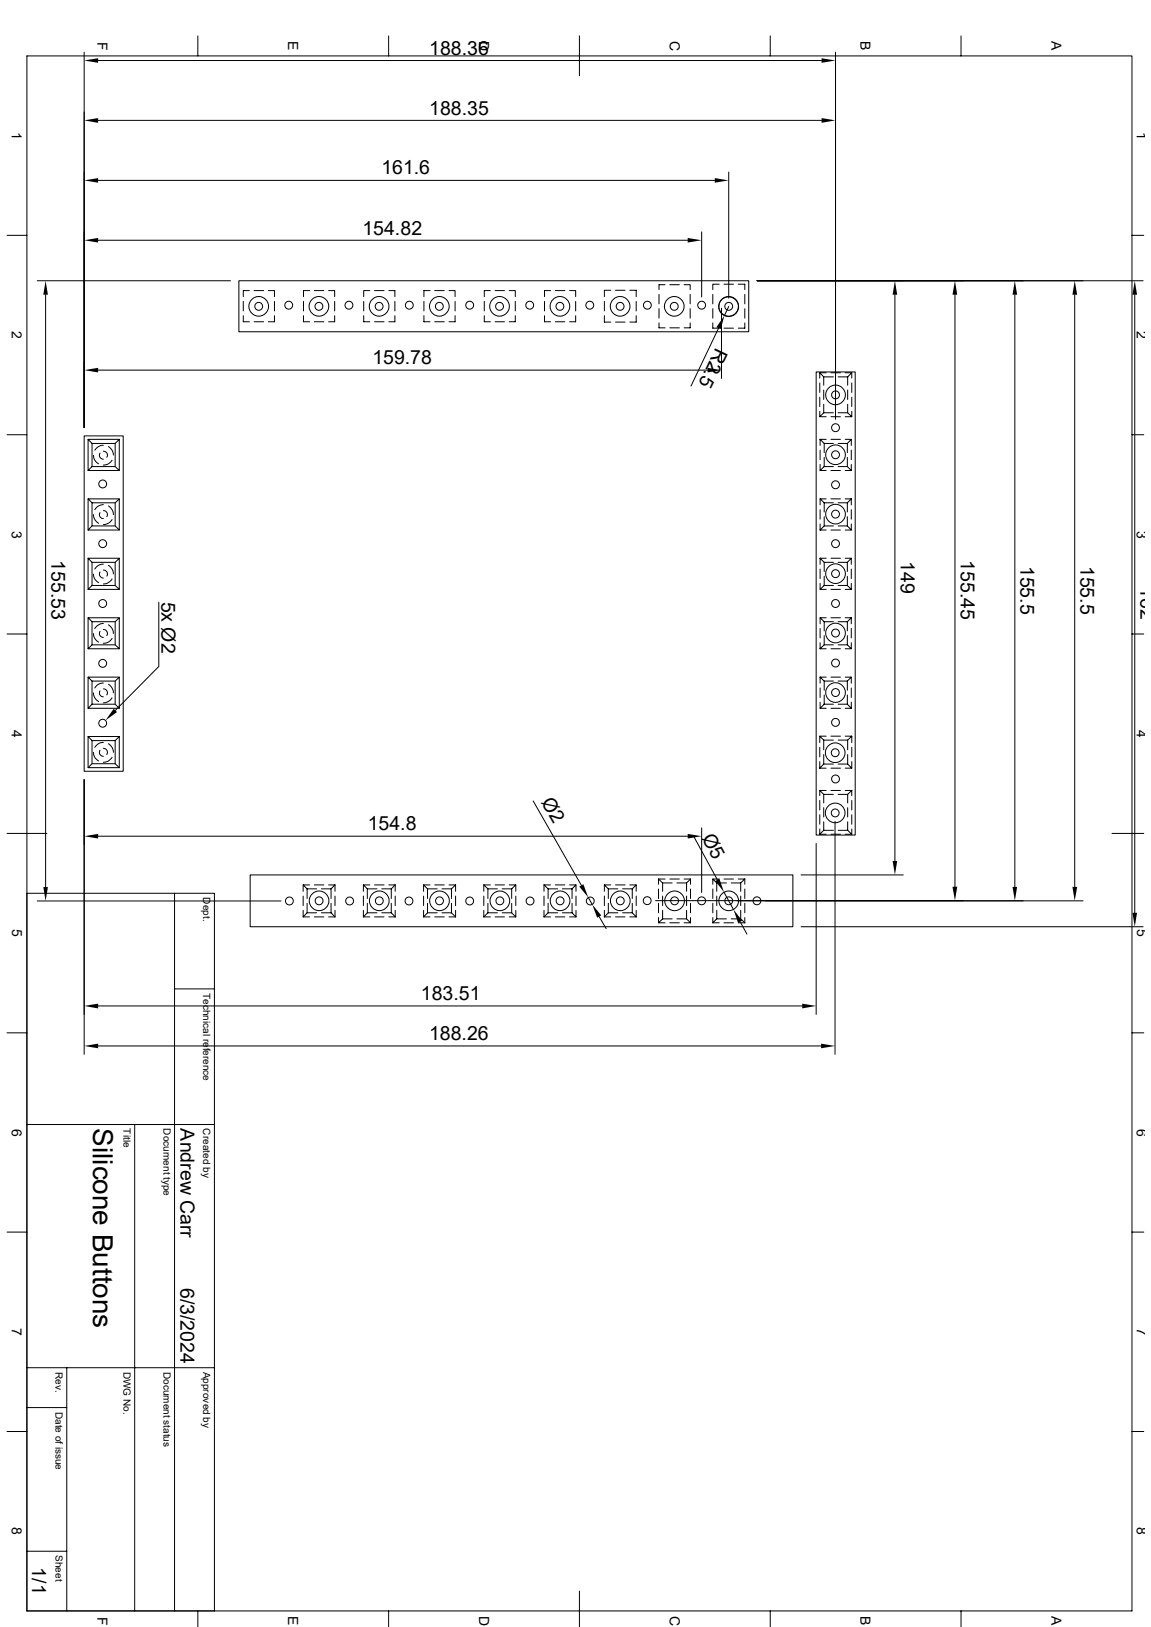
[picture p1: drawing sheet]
<svg xmlns="http://www.w3.org/2000/svg" width="297mm" height="420mm" viewBox="0 0 297 420" stroke-linecap="round" stroke-linejoin="round" font-family="sans-serif">
<g fill="none" stroke="#000" stroke-width=".26">
<path d="M6.9 14.4h285.2v401.4h-285.2zM21.7 13.5v96.9M25.3 15.6h186.7M51.1 9.3v5.1M100.3 9.3v5.1M149.5 9.3v10.3M198.8 9.3v5.1M215.6 13.5v94.7M248 9.3v5.1M25.3 31.1h186.7M25.3 46.6h159.1M181.1 59.9v16.8"/>
<path d="M188 44.4v32.6M1.8 60.7h5.1M9.6 72.5h49.9M11.8 76.1v152.9M25.3 62h152.2M61.6 72.5h131.6v13.1h-131.6zM62.8 77.8v2.5M64.3 75h-1.5v1.6M65.6 75h2.4M69.3 75h1.5v1.6M70.8 77.8v2.5M78.3 77.8v2.5"/>
<path d="M79.9 75h-1.6v1.6M81.1 75h2.5M84.8 75h1.6v1.6M86.4 77.8v2.5M93.9 77.8v2.5M95.4 75h-1.5v1.6M96.6 75h2.5M100.3 75h1.6v1.6M101.9 77.8v2.5M109.4 77.8v2.5M111 75h-1.6v1.6M112.2 75h2.4"/>
<path d="M115.9 75h1.5v1.6M117.4 77.8v2.5M125 77.8v2.5M126.5 75h-1.5v1.6M127.8 75h2.4M131.4 75h1.6v1.6M133 77.8v2.5M140.5 77.8v2.5M142.1 75h-1.6v1.6M143.3 75h2.5M147 75h1.5v1.6M148.5 77.8v2.5"/>
<path d="M156 77.8v2.5M157.6 74.9h-1.6v1.7M158.8 74.9h2.5M162.5 74.9h1.7v1.7M164.2 77.8v2.5M170.1 76v2.4M170.1 79.7v2.4M171.6 73.5h-1.5v1.3M172.8 73.5h2.5M176.5 73.5h1.6v1.3M178.1 76v2.4M178.1 79.7v2.4"/>
<path d="M183.9 76v2.4M183.9 79.7v2.4M185.6 73.4h-1.7v1.4M186.2 79.5v18.2M186.8 73.4h2.5M188 79.1l-1.1 2.3M190.5 73.4h1.7v1.4M192.2 76v2.4M192.2 79.7v2.4M195.4 72.5h99.6M230.9 76.1v146.1M246.4 76.1v152.8"/>
<path d="M261.9 76.1v152.8M277.3 76.1v152.8M292.1 60.7h3M292.8 76.1v159.5M25.3 95.5h157.3M62.8 81.5v1.6h1.5M65.6 83.1h2.4M70.8 81.5v1.6h-1.5M78.3 81.5v1.6h1.6M81.1 83.1h2.5M86.4 81.5v1.6h-1.6M93.9 81.5v1.6h1.5"/>
<path d="M96.6 83.1h2.5M101.9 81.5v1.6h-1.6M109.4 81.5v1.6h1.6M112.2 83.1h2.4M117.4 81.5v1.6h-1.5M125 81.5v1.6h1.5M127.8 83.1h2.4M133 81.5v1.6h-1.6M140.5 81.5v1.6h1.6M143.3 83.1h2.5M148.5 81.5v1.6h-1.5M156 81.5v1.6h1.6"/>
<path d="M158.8 83.1h2.5M164.2 81.5v1.6h-1.7M170.1 83.4v1.2h1.5M172.8 84.6h2.5M178.1 83.4v1.2h-1.6M183.9 83.4v1.3h1.7M185.4 84.7l-7.1 15M186.8 84.7h2.5M192.2 83.4v1.3h-1.7M210.6 96h10.1v119.6h-10.1zM211.5 96.2l1.1 1.1h2.5M211.5 96.2h1.7"/>
<path d="M211.5 96.2v1.4M211.5 98.8v2.5M212.6 97.3v2.1M214.4 96.2h2.5M216.3 97.3h2.4M218.1 96.2h1.7v1.4M218.7 97.3v2.1M219.8 96.2l-1.1 1.1M219.8 98.8v2.5M1.8 112.2h5.1M21.7 112.5h10.1v86.6h-10.1zM22.7 113.4h8.1"/>
<path d="M23.7 114.5h6M24.1 117.5v.1a2.4 2.4 0 0 0 1.3 2.1M25.8 117a1 1 0 0 0 .9 1.5M26.7 116.5a1.01 1.01 0 0 1 .9 .5 1.01 1.01 0 0 1 0 1M26.7 114.9l-1.2 .3-1 1M28 115.3l.9 .9 .4 1.3M28.9 118.8l-.8 .9-1.4 .4M30.8 113.4v8.1l-1.1-1.1v-5.9zM211.5 106.2v1.4h1.7M211.5 102.5v2.4M211.6 113.4l1.1 1.1h2.4M211.6 119.9v1.6h1.6"/>
<path d="M211.6 113.4h1.6M211.6 113.4v1.6M211.6 116.2v2.5M212.6 104.4v2.2l-1.1 1M212.6 100.7v2.4M212.6 106.6h2.5M212.7 114.5v2.3M212.7 118.1v2.3M214.4 113.4h2.5M214.4 107.6h2.5M216.3 106.6h2.4l1.1 1M216.3 114.5h2.4"/>
<path d="M218.1 113.4h1.6v1.6M218.1 107.6h1.7M218.7 118.1v2.3M218.7 100.7v2.4M218.7 104.4v2.2M219.7 113.4l-1 1.1v2.3M219.7 116.2v2.5M219.7 119.9v1.6M219.8 102.5v2.4M219.8 106.2v1.4M292.1 112.2h3M22.7 128.8h8.1"/>
<path d="M23.7 120.4v-5.9l-1-1.1v8.1M23.7 135.8v-6l-1-1v8M23.7 129.8h6M24.1 132.8v.2a2.57 2.57 0 0 0 1.3 2.1M25.8 132.3a.98 .98 0 0 0 .9 1.6M26.7 131.8a.98 .98 0 0 1 .9 .5 .98 .98 0 0 1 0 1M26.7 130.3l-.7 .1a2.37 2.37 0 0 0-1.5 1.2M28 130.6l.9 1 .4 1.2M28.9 134.1l-.8 .9-1.4 .4M29.7 120.4h-6l-1 1.1h8.1M29.7 135.8h-6l-1 1h8.1M29.7 129.8l1.1-1v8l-1.1-1z"/>
<path d="M211.6 131.6v2.4M211.6 135.3v1.5M211.6 128.8l1.1 1M211.6 136.8h1.6M212.7 133.4v2.4l-1.1 1M212.7 129.8h2.4M212.7 120.4h2.4M212.7 120.4l-1.1 1.1M212.7 129.8v2.4M212.7 135.8h2.4M213.2 128.8h-1.6v1.5M214.4 128.8h2.5"/>
<path d="M214.4 121.5h2.5M214.4 136.8h2.5M216.3 120.4h2.4l1 1.1M216.3 135.8h2.4l1 1M216.3 129.8h2.4M218.1 128.8h1.6M218.1 121.5h1.6M218.7 133.4v2.4M219.7 128.8l-1 1v2.4M219.7 135.3v1.5h-1.6M219.7 128.8v1.5M219.7 131.6v2.4"/>
<path d="M22.7 144.1h8.1M22.7 159.5h8.1M23.7 151.1v-5.9l-1-1.1v8M23.7 145.2h6M24.1 148.2v.1a2.4 2.4 0 0 0 1.3 2.1M25.8 147.7a1.02 1.02 0 0 0 .9 1.5M26.7 147.2a1.01 1.01 0 0 1 .9 .5 1.01 1.01 0 0 1 0 1M26.7 145.6l-.7 .1a2.37 2.37 0 0 0-1.5 1.2M28 146l.9 .9 .4 1.3M28.9 149.4l-.5 .6a2.31 2.31 0 0 1-1.7 .7M29.7 151.1h-6l-1 1h8.1M30.8 144.1v8l-1.1-1v-5.9z"/>
<path d="M41 155.5v16.5l-11.2 11.4M211.6 144.1l1.1 1.1h2.4M211.6 150.6v1.5h1.6M211.6 144.1h1.6M211.6 144.1v1.6M211.6 146.9v2.5M211.6 159.5l1.1 1M212.7 145.2v2.3M212.7 148.8v2.3M212.7 151.1h2.4M212.7 151.1l-1.1 1M213.2 159.5h-1.6v1.5"/>
<path d="M214.4 144.1h2.5M214.4 159.5h2.5M214.4 152.1h2.5M216.3 151.1h2.4l1 1M216.3 145.2h2.4M218.1 144.1h1.6v1.6M218.1 159.5h1.6M218.1 152.1h1.6M218.7 148.8v2.3M219.7 144.1l-1 1.1v2.3M219.7 159.5l-1 1v2.4M219.7 146.9v2.5"/>
<path d="M219.7 150.6v1.5M219.7 159.5v1.5M1.8 163.7h5.1M22.7 174.8h8.1M23.7 166.5v-6l-1-1v8M23.7 160.5h6M23.7 175.8h6M24.1 178.9v.1a2.57 2.57 0 0 0 1.3 2.1M24.1 163.5v.2a2.41 2.41 0 0 0 1.3 2M25.8 178.4a.98 .98 0 0 0 .9 1.5M25.8 163a1 1 0 0 0 .9 1.5M26.7 177.8a.98 .98 0 0 1 .9 .5 .98 .98 0 0 1 0 1.1"/>
<path d="M26.7 176.3l-.7 .1a2.37 2.37 0 0 0-1.5 1.2M26.7 162.5a1.02 1.02 0 0 1 .9 1.5M26.7 161l-1.2 .2-1 1.1M28 176.6l.9 1 .4 1.3M28 161.3l.9 .9 .4 1.3M28.9 164.8l-.8 .9-1.4 .4M29.7 166.5h-6l-1 1h8.1M29.7 160.5l1.1-1v8l-1.1-1zM29.7 175.8l1.1-1v8l-1.1-1zM211.6 174.8l1.1 1h2.4M211.6 174.8h1.6M211.6 162.2v2.5"/>
<path d="M211.6 165.9v1.6M211.6 174.8v1.6M211.6 177.6v2.4M211.6 167.5h1.6M212.7 164.1v2.4l-1.1 1M212.7 160.5h2.4M212.7 160.5v2.4M212.7 175.8v2.4M212.7 179.4v2.4M212.7 166.5h2.4M214.4 174.8h2.5M214.4 167.5h2.5"/>
<path d="M216.3 166.5h2.4l1 1M216.3 160.5h2.4M216.3 175.8h2.4M218.1 174.8h1.6v1.6M218.7 164.1v2.4M218.7 179.4v2.4M219.7 174.8l-1 1v2.4M219.7 165.9v1.6h-1.6M219.7 162.2v2.5M219.7 177.6v2.4M292.1 163.7h3M22.7 190.1h8.1l-1.1 1.1h-6"/>
<path d="M23.7 181.8v-6l-1-1v8M23.7 197.1v-5.9l-1-1.1v8.1M23.7 197.1h6l1.1 1.1h-8.1zM24.1 194.2v.1a2.4 2.4 0 0 0 1.3 2.1M25.8 193.7a1 1 0 0 0 .9 1.5M26.7 193.2a1.01 1.01 0 0 1 .9 .5 1.01 1.01 0 0 1 0 1M26.7 191.6h-.2a2.47 2.47 0 0 0-2 1.3M28 192l.9 .9 .4 1.3M28.9 180.1l-.8 .9-1.4 .4M28.9 195.5l-.5 .5a2.31 2.31 0 0 1-1.7 .8M29.7 181.8h-6l-1 1h8.1M29.7 191.2v5.9"/>
<path d="M30.8 190.1v8.1M211.5 190l1.1 1.1h2.5M211.5 198.3h1.7M211.5 192.9v2.5M211.5 196.6v1.7M211.6 181.3v1.5h1.6M212.6 194.8v2.4l-1.1 1.1M212.6 191.1v2.4M212.6 197.2h2.5M212.7 181.8h2.4M212.7 181.8l-1.1 1M213.2 190h-1.7v1.7"/>
<path d="M214.4 182.8h2.5M214.4 198.3h2.5M214.4 190h2.5M216.3 181.8h2.4l1 1M216.3 191.1h2.4M216.3 197.2h2.4M218.1 182.8h1.6M218.1 190h1.7M218.7 194.8v2.4M218.7 197.2l1.1 1.1M219.7 181.3v1.5M219.8 190l-1.1 1.1v2.4"/>
<path d="M219.8 196.6v1.7h-1.7M219.8 190v1.7M219.8 192.9v2.5M1.8 215.1h10.3M21.7 201.3v70.9M25.3 215.9h152.2M137.6 206.8l12.4 21.8M179 215.9l6.1 11.2M181.1 213.7v16.7M210.6 217.7v44.2M211.5 204l1.1 1.1h2.5M211.5 215.3h1.7"/>
<path d="M211.5 206.6v2.5M211.5 210.3v2.5M211.5 214v1.3M212.6 212.1v2.2l-1.1 1M212.6 205.1v2.2M212.6 208.5v2.4M212.6 214.3h2.5M213.2 204h-1.7v1.4M214.4 215.3h2.5M214.4 204h2.5M215.5 212v60.2M216.3 205.1h2.4"/>
<path d="M216.3 214.3h2.4M218.1 204h1.7M218.7 208.5v2.4M218.7 212.1v2.2M218.7 214.3l1.1 1M219.8 204l-1.1 1.1v2.2M219.8 214v1.3h-1.7M219.8 204v1.4M219.8 206.6v2.5M219.8 210.3v2.5M286.9 215.1h8.2M6.9 230.6h48.4v185.2"/>
<path d="M9.6 232.6h62.9M45 230.6v185.2M64.6 225.8h140v13.4h-140zM78.2 228.4l1 1M78.2 231.3v2.5M78.2 235v1.7M78.2 236.7h1.7M79.2 233.2v2.4l-1 1.1M79.2 229.4v2.5M79.2 235.6h2.5M79.2 229.4h2.5M79.9 228.4h-1.7v1.7"/>
<path d="M81.1 228.4h2.5M81.1 236.7h2.5M82.9 235.6h2.5l1 1.1M82.9 229.4h2.5M84.8 228.4h1.6M84.8 236.7h1.6M85.4 233.2v2.4M86.4 228.4l-1 1v2.5M86.4 228.4v1.7M86.4 231.3v2.5M86.4 235v1.7M93.8 228.4l1 1"/>
<path d="M93.8 231.3v2.5M93.8 235v1.7M93.8 236.7h1.6M94.8 233.2v2.4l-1 1.1M94.8 235.6h2.5M94.8 229.4h2.5M94.8 229.4v2.5M95.4 228.4h-1.6v1.7M96.6 228.4h2.5M96.6 236.7h2.5M98.5 235.6h2.5l1 1.1M98.5 229.4h2.5"/>
<path d="M100.3 236.7h1.7M100.3 228.4h1.7M101 233.2v2.4M102 228.4l-1 1v2.5M102 228.4v1.7M102 231.3v2.5M102 235v1.7M109.3 228.4l1 1M109.3 231.3v2.5M109.3 235v1.7M109.3 236.7h1.7M110.3 233.2v2.4l-1 1.1"/>
<path d="M110.3 235.6h2.5M110.3 229.4h2.5M110.3 229.4v2.5M111 228.4h-1.7v1.7M112.2 228.4h2.4M112.2 236.7h2.4M114 235.6h2.5l1.1 1.1M114 229.4h2.5M115.9 236.7h1.7M115.9 228.4h1.7M116.5 233.2v2.4M117.6 228.4l-1.1 1v2.5"/>
<path d="M117.6 228.4v1.7M117.6 231.3v2.5M117.6 235v1.7M124.8 228.4l1.1 1h2.5M124.8 228.4h1.7M124.8 236.7h1.7M124.8 228.4v1.7M124.8 231.3v2.5M124.8 235v1.7M125.9 233.2v2.4l-1.1 1.1M125.9 235.6h2.5M125.9 229.4v2.5"/>
<path d="M127.8 228.4h2.4M127.8 236.7h2.4M129.6 235.6h2.4l1.1 1.1M129.6 229.4h2.4M131.4 236.7h1.7M131.4 228.4h1.7v1.7M132 229.4v2.5M132 233.2v2.4M133.1 228.4l-1.1 1M133.1 231.3v2.5M133.1 235v1.7M140.4 228.4l1 1h2.5"/>
<path d="M140.4 228.4h1.7M140.4 236.7h1.7M140.4 228.4v1.7M140.4 231.3v2.5M140.4 235v1.7M141.4 233.2v2.4l-1 1.1M141.4 235.6h2.5M141.4 229.4v2.5M143.3 228.4h2.5M143.3 236.7h2.5M145.1 235.6h2.5l1 1.1M145.1 229.4h2.5"/>
<path d="M147 236.7h1.6M147 228.4h1.6v1.7M147.6 229.4v2.5M147.6 233.2v2.4M148.6 228.4l-1 1M148.6 231.3v2.5M148.6 235v1.7M151.8 231.7l1 1.8M154.6 236.6l1.8 3.1M156 228.4l1 1h2.4M156 228.4h1.6M156 236.7h1.6"/>
<path d="M156 228.4v1.7M156 231.3v2.5M156 235v1.7M157 233.2v2.4l-1 1.1M157 235.6h2.4M157 229.4v2.5M158.8 228.4h2.5M158.8 236.7h2.5M160.7 235.6h2.5l1 1.1M160.7 229.4h2.5M162.5 228.4h1.7v1.7M162.5 236.7h1.7"/>
<path d="M163.2 229.4v2.5M163.2 233.2v2.4M164.2 228.4l-1 1M164.2 231.3v2.5M164.2 235v1.7M169.2 232.5h79.4M169.9 226.9l1.1 1h2.4M169.9 236.9v1.3h1.7M169.9 226.9v1.4M169.9 229.5v2.4M169.9 233.2v2.4M169.9 226.9h1.7"/>
<path d="M171 237.2h2.4M171 237.2l-1.1 1M171 227.9v2.2M171 231.3v2.5M171 235v2.2M172.8 226.9h2.5M172.8 238.2h2.5M174.7 237.2h2.5l1 1M174.7 227.9h2.5M176.5 238.2h1.7M176.5 226.9h1.7M177.2 231.3v2.5"/>
<path d="M177.2 235v2.2M178.2 226.9l-1 1v2.2M178.2 226.9v1.4M178.2 229.5v2.4M178.2 233.2v2.4M178.2 236.9v1.3M183.9 226.9l1.1 1M183.9 229.5v2.4M183.9 233.2v2.4M183.9 236.9v1.3M183.9 238.2h1.7M185 235v2.2l-1.1 1"/>
<path d="M185 237.2h2.5M185 227.9h2.5M185 227.9v2.2M185 231.3v2.5M185.6 226.9h-1.7v1.4M186.8 238.2h2.5M186.8 226.9h2.5M186.8 230.3l2.5 4.5M188.7 237.2h2.4l1.1 1M188.7 227.9h2.4M190.2 232.5h89.3M190.5 226.9h1.7"/>
<path d="M190.5 238.2h1.7M191 238l1.7 3.1M191.1 231.3v2.5M191.1 235v2.2M192.2 226.9v1.4M192.2 229.5v2.4M192.2 233.2v2.4M192.2 236.9v1.3M192.2 226.9l-1.1 1v2.2M206.7 239.2h88.3M206.7 225.8h26.4M25.3 259.7h181.7"/>
<path d="M45 255.3h10.3M1.8 266.6h5.1M25.3 270h186.6M292.1 266.6h3M6.9 290.3h48.4M34.8 290.3v125.5M1.8 318.1h5.1M292.1 318.1h3M6.9 353.1h48.4M17.2 353.1v62.7M1.8 369.5h5.1M6.9 363.3h10.3"/>
<path d="M292.1 369.5h3M6.9 400.4h10.3M51.1 415.8v4.1M100.3 415.8v4.1M149.5 410.7v9.2M198.8 415.8v4.1M248 415.8v4.1"/>
<circle cx="66.8" cy="79.1" r="2.53"/>
<circle cx="66.8" cy="79.1" r="1.02"/>
<circle cx="74.5" cy="78.8" r="1.02"/>
<circle cx="82.3" cy="79.1" r="2.53"/>
<circle cx="82.3" cy="79.1" r="1.02"/>
<circle cx="90" cy="78.8" r="1.02"/>
<circle cx="97.8" cy="79.1" r="2.53"/>
<circle cx="97.8" cy="79.1" r="1.02"/>
<circle cx="105.6" cy="78.8" r="1.02"/>
<circle cx="113.4" cy="79.1" r="2.53"/>
<circle cx="113.4" cy="79.1" r="1.02"/>
<circle cx="121.2" cy="78.8" r="1.02"/>
<circle cx="128.9" cy="79.1" r="2.53"/>
<circle cx="128.9" cy="79.1" r="1.02"/>
<circle cx="136.7" cy="78.8" r="1.02"/>
<circle cx="144.5" cy="79.1" r="2.53"/>
<circle cx="144.5" cy="79.1" r="1.02"/>
<circle cx="152.2" cy="78.8" r="1.02"/>
<circle cx="160" cy="79.1" r="2.53"/>
<circle cx="160" cy="79.1" r="1.02"/>
<circle cx="167" cy="78.8" r="1.02"/>
<circle cx="174" cy="79.1" r="2.53"/>
<circle cx="174" cy="79.1" r="1.02"/>
<circle cx="181.1" cy="78.8" r="1.02"/>
<circle cx="188" cy="79.2" r="2.54"/>
<circle cx="188" cy="79.1" r="2.54"/>
<circle cx="188" cy="79.1" r="1.02"/>
<circle cx="215.6" cy="101.9" r="2.53"/>
<circle cx="215.6" cy="117.4" r="2.53"/>
<circle cx="215.6" cy="110.4" r="1.02"/>
<circle cx="215.6" cy="117.4" r="1.02"/>
<circle cx="215.6" cy="101.9" r="1.02"/>
<circle cx="26.5" cy="124.9" r="1.02"/>
<circle cx="215.6" cy="132.7" r="2.53"/>
<circle cx="215.6" cy="125.1" r="1.02"/>
<circle cx="215.6" cy="132.7" r="1.02"/>
<circle cx="26.5" cy="140.3" r="1.02"/>
<circle cx="26.5" cy="155.8" r="1.02"/>
<circle cx="215.6" cy="148.1" r="2.53"/>
<circle cx="215.6" cy="140.3" r="1.02"/>
<circle cx="215.6" cy="155.8" r="1.02"/>
<circle cx="215.6" cy="148.1" r="1.02"/>
<circle cx="26.5" cy="171.2" r="1.02"/>
<circle cx="215.6" cy="163.4" r="2.53"/>
<circle cx="215.6" cy="178.8" r="2.53"/>
<circle cx="215.6" cy="171.2" r="1.02"/>
<circle cx="215.6" cy="178.8" r="1.02"/>
<circle cx="215.6" cy="163.4" r="1.02"/>
<circle cx="26.5" cy="186.7" r="1.02"/>
<circle cx="215.5" cy="194.3" r="2.53"/>
<circle cx="215.5" cy="194.3" r="1.02"/>
<circle cx="215.6" cy="186.5" r="1.02"/>
<circle cx="215.5" cy="209.8" r="2.53"/>
<circle cx="215.5" cy="209.8" r="1.02"/>
<circle cx="215.6" cy="201.1" r="1.02"/>
<circle cx="74.7" cy="232.6" r="1.02"/>
<circle cx="82.3" cy="232.5" r="2.53"/>
<circle cx="82.3" cy="232.5" r="1.02"/>
<circle cx="90.2" cy="232.6" r="1.02"/>
<circle cx="97.9" cy="232.5" r="2.53"/>
<circle cx="97.9" cy="232.5" r="1.02"/>
<circle cx="105.5" cy="232.6" r="1.02"/>
<circle cx="113.4" cy="232.5" r="2.53"/>
<circle cx="113.4" cy="232.5" r="1.02"/>
<circle cx="121.2" cy="232.6" r="1.02"/>
<circle cx="129" cy="232.5" r="2.53"/>
<circle cx="129" cy="232.5" r="1.02"/>
<circle cx="136.8" cy="232.6" r="1.02"/>
<circle cx="144.5" cy="232.5" r="2.53"/>
<circle cx="144.5" cy="232.5" r="1.02"/>
<circle cx="152.3" cy="232.6" r="1.02"/>
<circle cx="160.1" cy="232.5" r="2.53"/>
<circle cx="160.1" cy="232.5" r="1.02"/>
<circle cx="167" cy="232.5" r="1.02"/>
<circle cx="174.1" cy="232.5" r="2.53"/>
<circle cx="174.1" cy="232.5" r="1.02"/>
<circle cx="181.1" cy="232.5" r="1.02"/>
<circle cx="188" cy="232.5" r="2.53"/>
<circle cx="188" cy="232.5" r="1.02"/>
<circle cx="195.3" cy="232.5" r="1.02"/>
</g>
<g fill="#000">
<path d="M21.7 15.6l3.6-.6v1.2zM212 15l3.6 .6-3.6 .6zM21.7 31.1l3.6-.6v1.2zM212 30.5l3.6 .6-3.6 .6zM21.7 46.6l3.6-.6v1.2zM184.4 46l3.6 .6-3.6 .6zM11.8 72.5l.6 3.6h-1.2zM21.7 62l3.6-.6v1.2zM177.5 61.4l3.6 .6-3.6 .6zM230.9 72.5l.6 3.6h-1.2zM246.4 72.5l.6 3.6h-1.2zM261.9 72.5l.6 3.6h-1.2z"/>
<path d="M277.3 72.5l.7 3.6h-1.3zM292.8 72.5l.6 3.6h-1.2zM21.7 95.5l3.6-.5v1.1zM182.6 95l3.6 .5-3.6 .6zM186.9 81.4l-.9 3.6-1.1-.5zM29.3 183l.9 .8-3 2.2zM21.7 215.9l3.6-.6v1.2zM177.5 215.3l3.6 .6-3.6 .6zM11.2 229h1.2l-.6 3.6zM149.5 228.9l1-.6 1.3 3.4zM152.8 233.5l2.4 2.8-1.1 .6zM184.6 227.4l1-.6 1.2 3.5z"/>
<path d="M189.3 234.8l2.2 2.9-1 .6zM230.3 222.2h1.2l-.6 3.6zM245.8 228.9h1.2l-.6 3.6zM261.3 228.9h1.2l-.6 3.6zM276.7 228.9h1.3l-.7 3.6zM292.2 235.6h1.2l-.6 3.6zM21.7 259.7l3.6-.6v1.2zM207 259.1l3.6 .6-3.6 .6zM21.7 270l3.6-.6v1.2zM211.9 269.4l3.6 .6-3.6 .6z"/>
</g>
<text font-size="7.2" x="23.9" y="291.3" transform="rotate(90 23.9 291.3)">Silicone Buttons</text>
<g font-size="5">
<text x="110.8" y="14.1">188.36</text>
<text x="110.8" y="29.6">188.35</text>
<text x="98.4" y="45">161.6</text>
<text x="93.6" y="60.5">154.82</text>
<text x="184.7" y="89.6" transform="rotate(115 184.7 89.6)">R2.5</text>
<text x="96.1" y="94.1">159.78</text>
<text x="13.3" y="144.7" transform="rotate(90 13.3 144.7)">155.53</text>
<text x="232.5" y="144.8" transform="rotate(90 232.5 144.8)">149</text>
<text x="247.9" y="144.6" transform="rotate(90 247.9 144.6)">155.45</text>
<text x="263.4" y="146" transform="rotate(90 263.4 146)">155.5</text>
<text x="278.8" y="146" transform="rotate(90 278.8 146)">155.5</text>
<text x="41.7" y="155.3" transform="rotate(90 41.7 155.3)">5x Ø2</text>
<text x="294.3" y="151.5" transform="rotate(90 294.3 151.5)">162</text>
<text x="139.6" y="207.1" transform="rotate(60 139.6 207.1)">Ø2</text>
<text x="94.9" y="214.4">154.8</text>
<text x="181" y="216.2" transform="rotate(61 181 216.2)">Ø5</text>
<text x="108.6" y="258.2">183.51</text>
<text x="110.7" y="268.5">188.26</text>
<text x="46.6" y="291.3" transform="rotate(90 46.6 291.3)">Andrew Carr</text>
<text x="46.6" y="332.4" transform="rotate(90 46.6 332.4)">6/3/2024</text>
<text x="8.3" y="404.6" transform="rotate(90 8.3 404.6)">1/1</text>
</g>
<g font-size="3.6">
<text x="25.1" y="10.8" transform="rotate(90 25.1 10.8)">F</text>
<text x="74.4" y="10.7" transform="rotate(90 74.4 10.7)">E</text>
<text x="123.6" y="10.5" transform="rotate(90 123.6 10.5)">D</text>
<text x="172.8" y="10.5" transform="rotate(90 172.8 10.5)">C</text>
<text x="222.1" y="10.7" transform="rotate(90 222.1 10.7)">B</text>
<text x="271.3" y="10.7" transform="rotate(90 271.3 10.7)">A</text>
<text x="3.1" y="34" transform="rotate(90 3.1 34)">1</text>
<text x="293.4" y="34" transform="rotate(90 293.4 34)">1</text>
<text x="3.1" y="85.5" transform="rotate(90 3.1 85.5)">2</text>
<text x="293.4" y="85.5" transform="rotate(90 293.4 85.5)">2</text>
<text x="3.1" y="136.9" transform="rotate(90 3.1 136.9)">3</text>
<text x="293.4" y="136.9" transform="rotate(90 293.4 136.9)">3</text>
<text x="3.1" y="188.4" transform="rotate(90 3.1 188.4)">4</text>
<text x="293.4" y="188.4" transform="rotate(90 293.4 188.4)">4</text>
<text x="3.1" y="239.9" transform="rotate(90 3.1 239.9)">5</text>
<text x="293.4" y="239.9" transform="rotate(90 293.4 239.9)">5</text>
<text x="3.1" y="291.3" transform="rotate(90 3.1 291.3)">6</text>
<text x="293.4" y="291.3" transform="rotate(90 293.4 291.3)">6</text>
<text x="3.1" y="342.8" transform="rotate(90 3.1 342.8)">7</text>
<text x="293.4" y="342.8" transform="rotate(90 293.4 342.8)">7</text>
<text x="3.1" y="394.3" transform="rotate(90 3.1 394.3)">8</text>
<text x="293.4" y="394.3" transform="rotate(90 293.4 394.3)">8</text>
<text x="25.1" y="417.3" transform="rotate(90 25.1 417.3)">F</text>
<text x="74.4" y="417.2" transform="rotate(90 74.4 417.2)">E</text>
<text x="123.6" y="417.1" transform="rotate(90 123.6 417.1)">D</text>
<text x="172.8" y="417.1" transform="rotate(90 172.8 417.1)">C</text>
<text x="222.1" y="417.2" transform="rotate(90 222.1 417.2)">B</text>
<text x="271.3" y="417.2" transform="rotate(90 271.3 417.2)">A</text>
</g>
<g font-size="2.6">
<text x="52.5" y="231.6" transform="rotate(90 52.5 231.6)">Dept.</text>
<text x="52.5" y="256.3" transform="rotate(90 52.5 256.3)">Technical reference</text>
<text x="31.9" y="291.3" transform="rotate(90 31.9 291.3)">Title</text>
<text x="42.2" y="291.3" transform="rotate(90 42.2 291.3)">Document type</text>
<text x="52.5" y="291.3" transform="rotate(90 52.5 291.3)">Created by</text>
<text x="14.4" y="354.1" transform="rotate(90 14.4 354.1)">Rev.</text>
<text x="31.9" y="354.1" transform="rotate(90 31.9 354.1)">DWG No.</text>
<text x="42.2" y="354.1" transform="rotate(90 42.2 354.1)">Document status</text>
<text x="52.5" y="354.1" transform="rotate(90 52.5 354.1)">Approved by</text>
<text x="14.4" y="364.4" transform="rotate(90 14.4 364.4)">Date of issue</text>
<text x="14.4" y="401.4" transform="rotate(90 14.4 401.4)">Sheet</text>
</g>
</svg>
